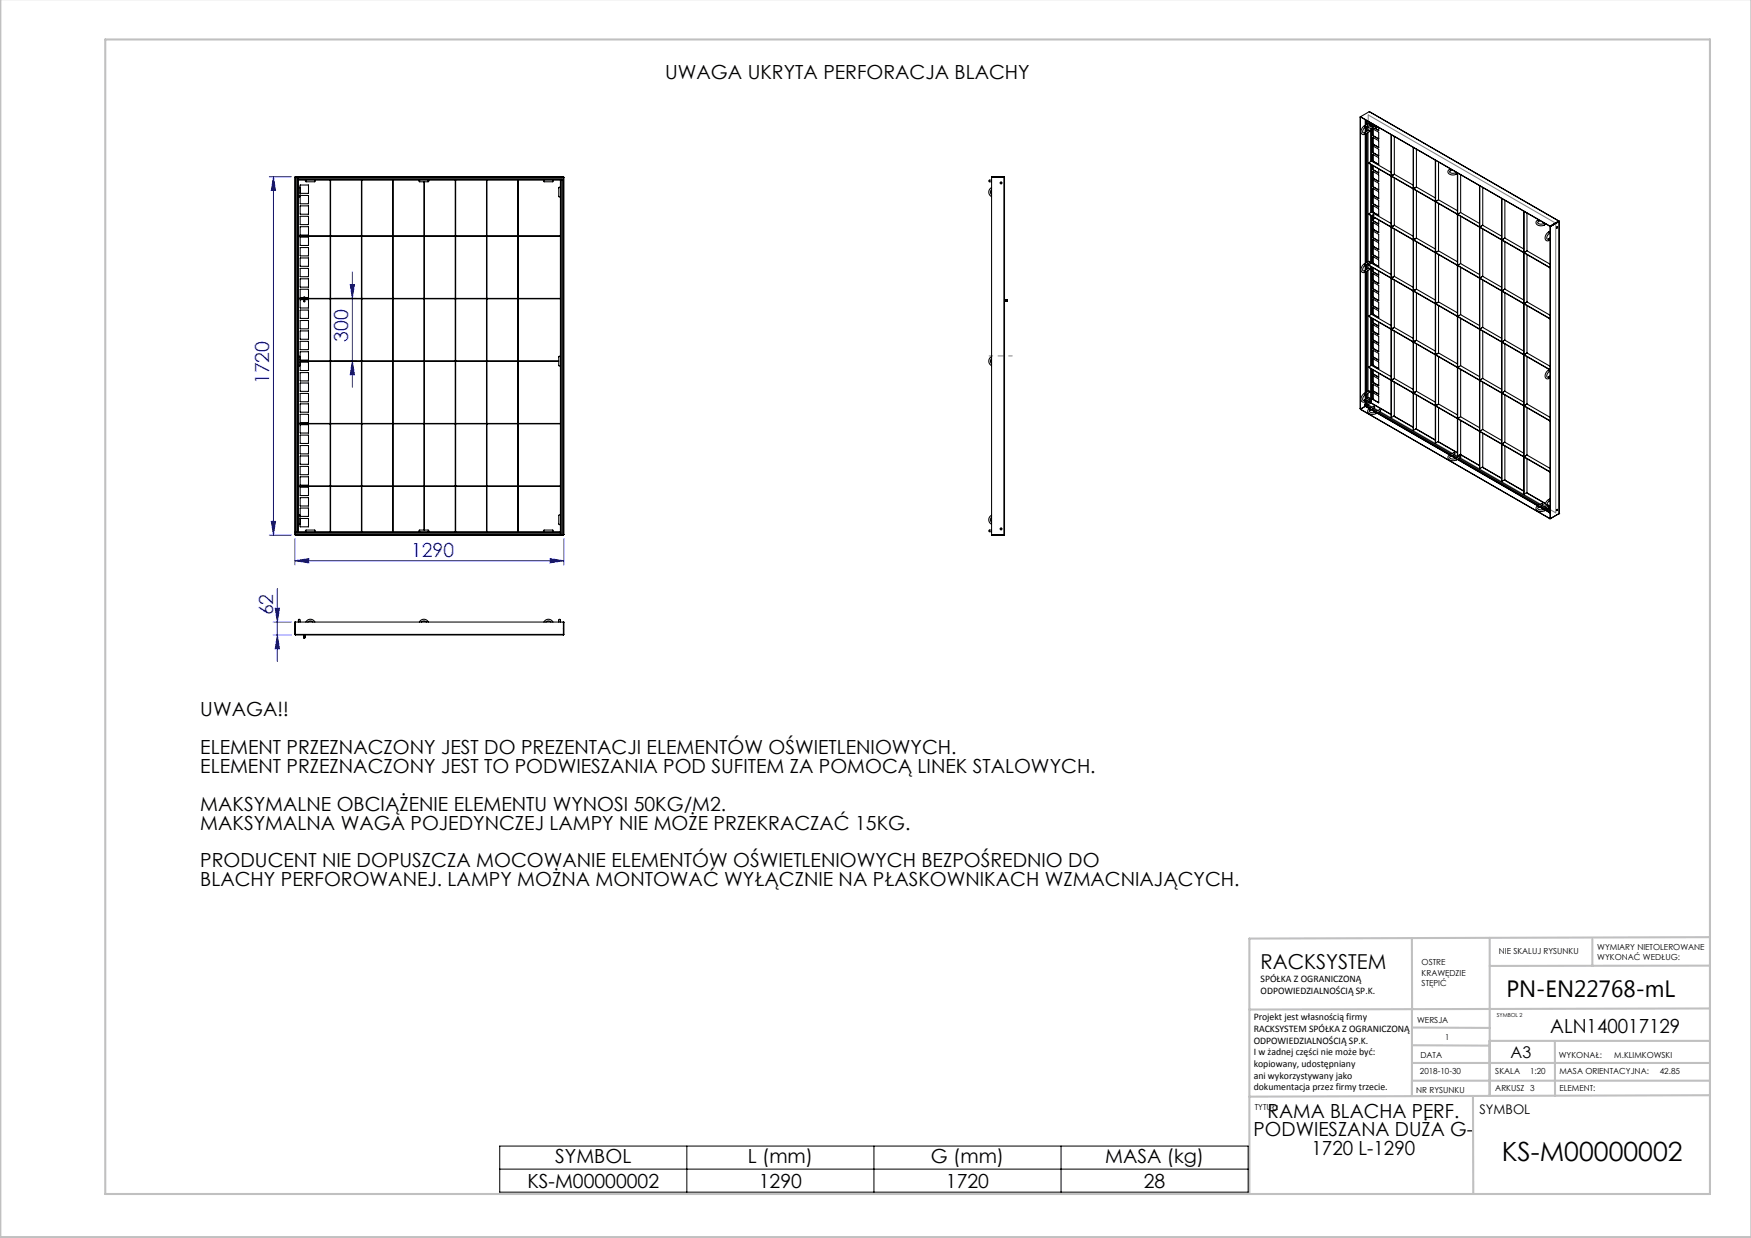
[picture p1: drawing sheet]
<svg xmlns="http://www.w3.org/2000/svg" width="420mm" height="297mm" viewBox="0 0 420 297" stroke-linecap="round" stroke-linejoin="round" font-family="sans-serif">
<g fill="none" stroke="#00f" stroke-width=".24">
<path d="M64.6 42.4h5.3M65.6 42.4l.5 3.3h-1zM65.6 42.4v86M80.2 71.6h5.3M84 68.3h1l-.5 3.3zM84.5 65.2v27.7M80.2 86.6h5.3M84.5 86.6l.5 3.3h-1zM64.6 128.4h5.3M65.1 125.1h1l-.5 3.3zM70.7 134.5l3.3-.5v1zM70.7 129.2v6.3"/>
<path d="M70.7 134.5h64.5M131.9 134l3.3 .5-3.3 .5zM135.2 129.2v6.3M65.5 152.3h4.4M65.5 149.2h4.4M66 145.9h1l-.5 3.3zM66.5 152.3l.5 3.3h-1zM66.5 141.2v17.5"/>
</g>
<path d="M242.8 85.4h-5.5" fill="none" stroke="#808080" stroke-width=".24" stroke-dasharray="15.2 1.3 1.3 1.3" stroke-dashoffset="14.4"/>
<g fill="none" stroke="#c0c0c0" stroke-width=".5">
<path d="M.1 -.1v296.9h419.9M25.2 9.5h385v276.9h-385zM338.7 225.2v37.8M357.3 225v37.9v-13.2M382 225.4v6.3M410.1 224.8l-110.4 .4v61.2M410.1 231.7h-52.8M338.7 259.3h71.5M338.7 255h71.5M338.7 250.8l18.6 .1M338.7 246.5l18.6 .1M357.3 249.7h52.9"/>
<path d="M373 249.7v13.2M410.1 241.9l-110.4 .3M353.3 262.9l.1 23.5M410.2 262.7l-110.5 .4"/>
</g>
<path d="M328.2 27.6l45 25.9v69.5l-45-25.9zM71.2 42.8h63.6v85.1h-63.6z" fill="none" stroke="#808080" stroke-width=".25"/>
<g fill="none" stroke="#000" stroke-width=".24">
<path d="M239.8 43.9h.1M240 43.9h.2M240.1 43.6h.1M240.1 43.8v.2M240.1 44.1v.1M240.4 43.9h.1M239.8 126.9h.1M240 126.9h.2M240.1 126.6h.1M240.1 126.8v.2M240.1 127.1v.1M240.4 126.9h.1"/>
<path d="M119.9 274.9h179.5v11.1h-179.5zM164.7 274.9v11.1M209.6 274.9v11.1M254.5 274.9v11.1M119.9 280.5h179.5"/>
</g>
<g fill="#00f">
<path d="M70.7 134.5l3.3-.5v1zM131.9 134l3.3 .5-3.3 .5z"/>
<path d="M65.1 125.1h1l-.5 3.3zM65.6 42.4l.5 3.3h-1zM66.5 152.3l.5 3.3h-1zM66 145.9h1l-.5 3.3z"/>
<path d="M84 68.3h1l-.5 3.3zM84.5 86.6l.5 3.3h-1z"/>
</g>
<g fill="none" stroke="#000" stroke-width=".25">
<path d="M326.3 28.1v69.9M326.3 28v.1M326.3 28l45.5 26.3M326.3 28.1h.1M326.4 28l-.1 70.1M326.4 28.1h-.1M326.4 28h.1M326.4 28v.1M326.4 28l45.4 26.2M327.3 30.2a1.24 1.24 0 0 0-.4 2.1l.6-.1M327.3 31.8l1-.6 .2 .1v.2l-1 .7M327.3 30.2l.2 .3"/>
<path d="M327.3 31.8l.2 .4M327.5 30.5a.8 .8 0 0 0-.4 1.4l.2-.1M327.5 28.7v1.4M327.5 30.5v1.2M327.5 32.2v31M327.5 28.8v1.2M327.5 32.1v31M327.8 28.9v1M327.8 30.4v1.1M327.8 32v31M328.1 30.2l-.6 .3M328.1 29.1v.6"/>
<path d="M328.1 30.2v1.2M328.1 31.8v31M328.3 39.1l5.4 3.1M328.3 39.1l5.3 3.1M328.3 39.1l.7-.4 4.7 2.7M328.3 29.6l-1 .6M328.3 29.6h.1M328.4 26.8h.1M328.4 26.8l45.5 26.2M328.4 26.8l-2.1 1.2M328.4 29.5a.76 .76 0 0 0-.2 1 .76 .76 0 0 0 .9 .4l1-.2M328.4 29.5l.2 .4"/>
<path d="M328.6 29.9a.34 .34 0 0 0-.1 .4 .34 .34 0 0 0 .5 .1l.9-.1M328.6 29.4l-.2 .1M328.8 29.7v.7M328.8 30.8v7.9M328.8 39.5v11.5M328.9 29.7v.7M328.9 30.8v7.9M328.9 39.5v11.5M329 29.6l-.4 .3M329.3 32.5v.1M329.3 34.5v.1M329.3 36.6h.1"/>
<path d="M329.3 38.6v.1M329.3 29.8v.6M329.3 30.9v1.6M329.3 33v1.5M329.3 35v1.6M329.3 37.1v1.5M329.3 39.7v1M329.3 30.9l1.4 .8v1.6M329.3 30.9h.1M329.3 33l1.4 .8v1.6M329.3 33h.1M329.3 35l1.4 .8v1.6"/>
<path d="M329.3 35h.1M329.3 37.1l1.4 .8v1.5M329.3 37.1h.1M329.3 32.6l1.4 .7M329.3 34.6l1.4 .8M329.3 36.6l1.4 .8M329.3 38.7l1.4 .8M329.3 30.4v.1M329.3 32.5h.1M329.3 34.5l.1 .1M329.3 38.6l.1 .1M329.3 39.8v.8"/>
<path d="M329.3 34.5h.1M329.3 38.6h.1M329.4 32.5l-.1 .1M329.4 32.5l1.3 .8M329.4 34.6h-.1M329.4 34.6l1.3 .7M329.4 36.6h-.1M329.4 36.6l1.3 .8M329.4 38.7h-.1M329.4 38.7l1.3 .7M329.8 30.8l.9 .5M329.9 30.3l.2 .4"/>
<path d="M330.1 30.2l-.2 .1M330.5 30.4l-.4 .3M330.7 31.3h.1M330.7 33.3h.1M330.7 35.4h.1M330.7 37.4h.1M330.7 39.4v.1M330.7 30.6v.7M333.7 32.3v67.9M334.4 32.7v9.1M339 35.4v67.8M339.7 35.8v9l-.6 .5 5.2 3"/>
<path d="M344.3 38.4v67.9M344.3 38.5v67.8M345.1 38.9v9M70.7 42.5h.1M70.7 42.5v85.7M70.9 42.5l-.1 85.7M70.9 42.4h.1M70.9 42.4v.1M70.9 42.5h.1M70.9 42.5h64.3M70.9 42.4h64.2M71 42.5v85.1"/>
<path d="M71.4 42.5v85.1M71.6 45.1a.27 .27 0 0 1 .4-.1 .27 .27 0 0 1 0 .4v.9a.7 .7 0 0 1-.3 1l-.1-.2M71.6 45.1v2M71.6 43v.2M71.6 42.5v.2M71.6 56.6h7.6M71.6 56.7h7.6M71.6 43.2h1.8M71.6 43h63.6M71.6 42.7h63.6M71.6 42.7v.3M71.6 43.2v1.9"/>
<path d="M71.6 47.1v38.5M72 44.4h2v2h-2zM72 46.9h2v2h-2zM72 49.4h.1M72 51.9h2v2h-2zM72 54.4h2v2h-2zM72 56.9h2v2h-2zM72 59.4h2v2h-2zM72 49.4h2v2h-2zM73.4 43.2a.27 .27 0 0 0-.1 .4 .27 .27 0 0 0 .5 0h.8a.7 .7 0 0 0 1-.2l-.2-.2M73.4 43.2h2M75.4 43.2h25.3"/>
<path d="M79.2 56.6v.1M79.2 43.2v84.4M79.3 43.2v84.4M79.3 56.6h7.4M79.3 56.7h7.4M79.3 56.6v.1M86.7 56.6v.1M86.7 43.2v84.4M86.8 43.2v84.4M86.8 56.6h7.4M86.8 56.7h7.4M86.8 56.6v.1"/>
<path d="M94.2 56.6v.1M94.2 43.2v84.4M94.3 43.2v84.4M94.3 56.6h7.4M94.3 56.7h7.4M94.3 56.6v.1M100.7 43.2a.27 .27 0 0 0-.1 .4 .27 .27 0 0 0 .4 0h.9a.7 .7 0 0 0 1-.2l-.2-.2M100.7 43.2h2M101.7 56.6v.1M101.7 43.6v83.6M101.8 43.6v83.6M101.8 56.6h7.4"/>
<path d="M101.8 56.7h7.4M102.7 43.2h27.8M109.2 43.2v84.4M109.3 43.2v84.4M109.3 56.6h7.4M109.3 56.7h7.4M116.7 43.2v84.4M116.8 43.2v84.4M116.8 56.6h7.4M116.8 56.7h7.4M124.2 43.2v84.4M124.3 43.2v84.4"/>
<path d="M124.3 56.6h10.1M124.3 56.7h10.1M130.5 43.2a.27 .27 0 0 0-.1 .4 .27 .27 0 0 0 .5 0h.8a.7 .7 0 0 0 1-.2l-.2-.2M130.5 43.2h2M132.5 43.2h1.9M134.4 45.1v2M134.4 45.1a.26 .26 0 0 0-.4-.1 .26 .26 0 0 0 0 .4v.9a.76 .76 0 0 0 .2 1l.2-.2M134.4 43.2h.2M134.4 43.2v1.9M134.4 47.1v38.5M134.6 43.2v85.1M134.6 43.2h.4"/>
<path d="M135 43.2h.2M135 43.2v85.1M135.1 42.4v.1M135.2 42.5h.1M135.2 42.5l-.1 85.9M135.2 42.5v85.7M237.8 45.5l-.2 .6 .2 .6M237.8 45a1.2 1.2 0 0 0-.6 1.1 1.2 1.2 0 0 0 .6 1.1M237.8 43.2a.34 .34 0 0 0-.4 0 .34 .34 0 0 0-.1 .4h.5M237.9 42.5h3M237.9 42.4v.1M237.9 42.4h2.9"/>
<path d="M239.4 42.5h.1M239.6 42.5h-.1M240.7 42.5h.1M240.8 42.4l.1 .1M240.8 42.4v86M240.9 42.5h-3.1v85.7h3.1M240.9 42.5v85.7M328.3 51.3l.8 .6M328.3 51.3l.8 .5M328.3 51.3l.7-.4 4.7 2.7M328.8 51.7v11.5M328.9 51.8v11.4"/>
<path d="M329.3 40.7h.1M329.3 42.7v.1M329.3 44.7v.1M329.3 46.8v.1M329.3 48.8v.1M329.3 50.9h.1M329.3 52.9v.1M329.3 55h.1M329.3 57v.1M329.3 59v.1M329.3 52.3v-.3l4.3 2.5M329.3 41.2v1.5"/>
<path d="M329.3 43.2v1.5M329.3 45.2v1.6M329.3 47.3v1.5M329.3 49.3v1.6M329.3 52.6v.3M329.3 53.4v1.6M329.3 55.4v1.6M329.3 57.5v1.5M329.3 59.5v1.6M329.3 41.1l1.4 .8v1.6M329.3 41.1v.1M329.3 43.2l1.4 .8v1.6"/>
<path d="M329.3 43.2h.1M329.3 45.2l1.4 .8v1.6M329.3 45.2h.1M329.3 47.3l1.4 .8v1.5M329.3 47.3h.1M329.3 49.3l1.4 .8v1.6M329.3 49.3h.1M329.3 53.4l1.4 .8v1.6M329.3 53.4h.1M329.3 55.4l1.4 .8v1.6M329.3 55.4h.1M329.3 57.5l1.4 .8v1.6"/>
<path d="M329.3 57.5h.1M329.3 59.5l1.4 .8v1.6M329.3 59.5h.1M329.3 40.7l1.4 .8M329.3 42.8l1.4 .7M329.3 44.8l1.4 .8M329.3 46.9l1.4 .7M329.3 48.9l1.4 .8M329.3 50.9l1.4 .8M329.3 53l1.4 .8M329.3 55l1.4 .8M329.3 57.1l1.4 .7"/>
<path d="M329.3 59.1l1.4 .8M329.3 51.9l4.3 2.5M329.3 40.6l.1 .1M329.3 42.7h.1M329.3 44.7l.1 .1M329.3 46.8h.1M329.3 48.8l.1 .1M329.3 50.8l.1 .1M329.3 52.9h.1M329.3 54.9l.1 .1M329.3 57h.1M329.3 59l.1 .1"/>
<path d="M329.3 44.7h.1M329.3 41.1v1.6M329.3 49.3v1.5M329.3 52v.3M329.3 53.4v1.5M329.3 59.5v1.5M329.3 40.6v.1M329.3 48.8h.1M329.3 50.8v.1M329.3 54.9v.1M329.3 59h.1M329.4 44.8h-.1"/>
<path d="M329.4 57l-.1 .1M329.4 40.7h-.1M329.4 40.7l1.3 .8M329.4 42.7l-.1 .1M329.4 42.7l1.3 .8M329.4 44.8l1.3 .7M329.4 46.8l-.1 .1M329.4 46.8l1.3 .8M329.4 48.9h-.1M329.4 48.9l1.3 .7M329.4 50.9h-.1M329.4 50.9l1.3 .8"/>
<path d="M329.4 52.9l-.1 .1M329.4 52.9l1.3 .8M329.4 55h-.1M329.4 55l1.3 .8M329.4 57l1.3 .8M329.4 59.1h-.1M329.4 59.1l1.3 .7M329.6 52.1a.19 .19 0 0 1-.3 .2 .2 .2 0 0 1 0-.4l.2-.3a.5 .5 0 0 0-.5 .3 .5 .5 0 0 0 .1 .6h.3l.4-.2M330.4 51.5h.1M330.5 51.4l.1 .2M330.5 51.4l-.1 .1M330.5 51.4l.1 .2-.2-.1"/>
<path d="M330.5 51.4h.1M330.7 41.5h.1M330.7 43.5h.1M330.7 45.6h.1M330.7 47.6h.1M330.7 49.6v.1M330.7 51.7h.1M330.7 53.7v.1M330.7 55.8h.1M330.7 57.8h.1M330.7 59.9h.1M330.7 40.5v1"/>
<path d="M330.7 52.8v.9M333.7 54.5h-.1M333.7 54.4h-.1M333.7 42.2h-.1M333.8 42.2l5.2 3M333.8 42.2l5.2 3.1M333.8 54.5l5.2 3.1M333.8 54.5l5.2 3M334.1 42h.1M334.1 54.2v.1M334.1 42l-.3 .2M334.1 54.2l-.3 .3"/>
<path d="M334.4 41.8l4.6 2.6M334.4 54l4.6 2.7M334.4 42.7v11.3M334.4 55v11.3l-.3 .2M334.4 54l-.3 .2M334.4 41.8l-.3 .2M339 45.2v.1M339 57.5v.1M339 45.3h.1M339 57.5h.1M339 45.2h.1M339.1 45.4l5.2 3"/>
<path d="M339.1 57.6l5.2 3M339.4 57.3h.1M339.7 44.9l4.6 2.6M339.7 57.1l4.6 2.6M339.7 45.8v11.3l-.6 .4 5.2 3M339.7 58v11.3l-.3 .2M344.3 48.3h.1M344.4 48.3l5.2 3.1M344.7 48.1v.1M344.7 48.1l-.3 .2M345 47.9l4.6 2.6M345.1 48.8v11.4"/>
<path d="M345.1 47.9l-.4 .2M347.7 40.6a.76 .76 0 0 0-.3 1 .76 .76 0 0 0 .9 .4l1-.2M347.7 40.6l.2 .4M347.9 41a.34 .34 0 0 0-.1 .4 .34 .34 0 0 0 .4 .2l.9-.2M347.9 40.5l-.2 .1M348.3 40.7l-.4 .3M349.1 41.4l.2 .4M349.3 41.3l-.2 .1M349.6 51.4h.1M349.6 41.6v67.8M349.6 51.3v.1M349.7 51.5l5.2 3"/>
<path d="M349.7 41.6l-.4 .2M350.3 51l4.6 2.6M350.4 41.9v9.1l-.7 .4 5.2 3M350.4 51.9v11.3l-.4 .2M354.9 54.4h.1M354.9 44.5l.1 67.9M354.9 54.5h.1M355 44.6v67.8M355 54.5l5.2 3M355 54.5l5.2 3.1M355.3 54.2v.1M355.3 54.2l-.3 .3"/>
<path d="M355.6 54l4.6 2.7M355.7 45v9M355.7 55v11.3l-.4 .2M355.7 54l-.4 .2M360.2 57.5h.1M360.2 47.6l.1 67.9M360.2 57.5v.1M360.3 47.6v67.9M360.3 57.6l5.2 3M360.6 57.3h.1M360.6 57.3l-.3 .2 5.2 3M360.9 57.1l4.6 2.6"/>
<path d="M361 58v11.3l-.4 .2M361 48.1v9M361 57.1l-.4 .2M365.5 50.7l.1 67.8M365.6 50.7v67.8M366.3 51.1v9.1M368.8 52.8a.76 .76 0 0 0-.3 1 .76 .76 0 0 0 1 .4l.9-.2M368.8 52.8l.2 .4M369 53.2a.34 .34 0 0 0-.1 .4 .34 .34 0 0 0 .5 .2l.8-.2M369 52.7l-.2 .1M369.4 52.9l-.4 .3M370.2 53.6l.2 .4"/>
<path d="M370.4 53.5l-.2 .1M370.8 53.7l-.4 .3M371.4 55.7a1.24 1.24 0 0 0-.3 2.1l.5-.1M371.4 55.7l.2 .3M371.4 57.3l.2 .4M371.6 56a.8 .8 0 0 0-.3 1.4l.1-.1M371.8 54.2h.1M371.8 54.3h.1M371.8 54.2v.1M371.8 55.5l-.4 .2M371.8 55.9l-.2 .1M371.8 57.1l-.4 .2"/>
<path d="M371.8 57.5l-.2 .2M371.8 54.4h.1M371.8 54.4v69.9M371.9 54.3l-.1 .1M371.9 54.3v.1M371.9 54.4l-.1 70M371.9 54.4h.1M372.4 53.9l.1 .1M372.5 54h-.1M372.5 53.9h.1M372.7 53.8h.1M373 53.6v.1"/>
<path d="M373.4 54.5h.2l-.2 .2zM373.5 54.4l-.1 .3M373.5 54.4l-.1 .3zM373.8 53.1h.1M373.9 53l.1 .1M373.9 53.1h.1M373.9 53l-2.1 1.2M373.9 53v.1M373.9 53.1l-2.1 1.2M373.9 53.1l-.1 .1M373.9 53.1l.1 .1M374 53.1v.1"/>
<path d="M374 53.1l-2.1 1.2M374 53.2l-2.1 1.2M374 53.2v70M374 53.1v70.1M71.6 71.7h1.3M71.6 71.6h1.3M72 71.3v-1.9h2v2h-.9M72 63.9h.1M72 71.4h.1M72 61.9h2v2l-2-.1zM72 64.4h2v2h-2zM72 66.9h2v2h-2z"/>
<path d="M72 74.4h.1M72 76.9h2v2h-2zM72 79.4h2v2h-2zM72 74.4h2v2h-2zM72 71.4h.9M72.9 71.9h-.9v2h2v-2h-.9M72.9 71.2l.2 .1-.1 1.1zM73.1 71.7h6.1M73.1 71.6h6.1M79.2 71.6v.1M79.3 71.7h7.4M79.3 71.6h7.4"/>
<path d="M79.3 71.6v.1M86.7 71.6v.1M86.8 71.7h7.4M86.8 71.6h7.4M86.8 71.6v.1M94.2 71.6v.1M94.3 71.7h7.4M94.3 71.6h7.4M94.3 71.6v.1M101.7 71.6v.1M101.8 71.7h7.4M101.8 71.6h7.4"/>
<path d="M109.3 71.7h7.4M109.3 71.6h7.4M116.8 71.7h7.4M116.8 71.6h7.4M124.3 71.7h10.1M124.3 71.6h10.1M240.9 72l.1 .2M240.9 72.2h.7M241 71.9v.3M241 71.9h.1M241 72.2h.1M241.1 71.9v.3"/>
<path d="M241.1 71.9h.1M241.1 71.9l.1 .3M241.2 72.2h.1M241.2 71.9v.3M241.2 71.9h.1M241.2 72v.2M241.2 71.9l.1 .3M241.3 71.9h.1M241.3 71.9v.3M241.3 72.2h.1M241.3 71.9l.1 .3M241.4 71.9v.3"/>
<path d="M241.4 71.9h.1M241.4 72.2h.1M241.4 71.9l.1 .3M241.5 72.2h.1M241.5 71.9h.1M241.5 72.2v-.3v.3M241.6 71.9v.3M241.6 71.9h.1M241.6 72.2h.1M241.6 71.9v.3v-.3h-.6v.3M327.3 63.3a1.24 1.24 0 0 0-.4 2.1l.6-.1M327.3 63.3l1-.6 .2 .1v.2l-1 .7"/>
<path d="M327.3 64.9l1-.6 .2 .1v.3l-1 .6M327.3 63.3l.2 .4M327.3 64.9l.2 .4M327.5 63.7a.8 .8 0 0 0-.4 1.3l.2-.1M327.5 63.6v1.2M327.5 65.3v28.9M327.5 65.2v29M327.8 63.5v1.1M327.8 65.1v29M328.1 63.3v1.2M328.1 64.9v29M328.3 63.6l5.3 3.1"/>
<path d="M328.3 75.8l5.3 3.2M328.3 75.8l5.3 3.1M328.3 75.8l.7-.4 4.7 2.7M328.3 63.6l5.4 3.1M328.3 63.6l.7-.4 4.7 2.7M328.8 64v11.5M328.8 76.2v11.5M328.9 64v11.4M328.9 76.2v11.5M329.3 61.1h.1M329.3 63.1v.1M329.3 65.2h.1"/>
<path d="M329.3 67.2v.1M329.3 69.2v.1M329.3 71.3h.1M329.3 73.3v.1M329.3 75.4h.1M329.3 77.4v.1M329.3 79.5h.1M329.3 61.6v1.5M329.3 64.2v1M329.3 65.7v1.5M329.3 67.7v1.5M329.3 69.7v1.6"/>
<path d="M329.3 71.8v1.5M329.3 73.8v1.6M329.3 76.5v.9M329.3 77.9v1.6M329.3 79.9v1.6M329.3 61.5l1.4 .9v1.5M329.3 61.5v.1M329.3 65.6l1.4 .8v1.6M329.3 65.6v.1M329.3 67.7l1.4 .8v1.6M329.3 67.7h.1M329.3 69.7l1.4 .8v1.6"/>
<path d="M329.3 69.7h.1M329.3 71.8l1.4 .8v1.5M329.3 71.8h.1M329.3 73.8l1.4 .8v1.6M329.3 73.8h.1M329.3 77.9l1.4 .8v1.6M329.3 77.9h.1M329.3 79.9l1.4 .8v1.6M329.3 79.9h.1M329.3 61.1l1.4 .8M329.3 63.2l1.4 .7M329.3 65.2l1.4 .8"/>
<path d="M329.3 67.3l1.4 .7M329.3 69.3l1.4 .8M329.3 71.3l1.4 .8M329.3 73.4l1.4 .8M329.3 75.4l1.4 .8M329.3 77.5l1.4 .7M329.3 79.5l1.4 .8M329.3 61l.1 .1M329.3 65.1l.1 .1M329.3 69.2l.1 .1M329.3 73.3l.1 .1M329.3 75.3l.1 .1"/>
<path d="M329.3 77.4h.1M329.3 79.4l.1 .1M329.3 69.2h.1M329.3 75.3v.1M329.3 63.1h.1M329.3 64.3v.8M329.3 65.6v1.6M329.3 73.8v1.5M329.3 77.9v1.5M329.3 61v.1M329.3 65.1v.1M329.3 67.2h.1"/>
<path d="M329.3 73.3h.1M329.3 79.4v.1M329.4 69.3h-.1M329.4 61.1h-.1M329.4 61.1l1.3 .8M329.4 65.2h-.1M329.4 65.2l1.3 .8M329.4 69.3l1.3 .7M329.4 71.3h-.1M329.4 71.3l1.3 .8M329.4 73.4h-.1M329.4 73.4l1.3 .7"/>
<path d="M329.4 75.4h-.1M329.4 75.4l1.3 .8M329.4 77.4l-.1 .1M329.4 77.4l1.3 .8M329.4 79.5h-.1M329.4 79.5l1.3 .7M330.7 63.9h.1M330.7 68h.1M330.7 61.9h.1M330.7 66h.1M330.7 70.1h.1M330.7 72.1h.1"/>
<path d="M330.7 74.1v.1M330.7 76.2h.1M330.7 78.2h.1M330.7 65v1M330.7 77.3v.9M333.7 66.7h-.1M333.7 79h-.1M333.7 78.9h-.1M333.8 66.7l5.2 3.1M333.8 79l5.2 3.1M333.8 79l5.2 3M333.8 66.7l5.2 3"/>
<path d="M334.1 66.5h.1M334.1 78.7v.1M334.1 78.7l-.3 .3M334.1 66.5l-.3 .2M334.4 78.5l4.6 2.7M334.4 66.3l4.6 2.6M334.4 67.2v11.3M334.4 79.5v11.3M334.4 78.5l-.3 .2M339 69.7v.1M339 69.8h.1M339 69.7h.1"/>
<path d="M339.1 69.9l5.2 3M339.4 69.5v.1M339.4 69.6l-.3 .2 5.2 3M339.7 69.4l4.6 2.6M339.7 70.3v11.3l-.3 .2M344.3 72.9h.1M344.3 60.6h.1M344.3 72.8h.1M344.4 60.6l5.2 3.1M344.4 72.8l5.2 3.1M344.4 72.8l5.2 3M344.4 60.6l5.2 3"/>
<path d="M344.7 60.4h.1M344.7 72.6v.1M344.7 72.6l-.3 .2M344.7 60.4l-.3 .2M345 72.4l4.6 2.6M345 60.2l4.6 2.6M345.1 61.1v11.3l-.4 .2M345.1 73.3v11.4M345.1 60.2l-.4 .2M349.6 63.6v.1M349.6 75.8v.1M349.6 63.7h.1"/>
<path d="M349.6 75.9h.1M349.6 75.8h.1M349.6 63.6h.1M349.7 76l5.2 3M349.7 63.7l5.2 3M350 63.4v.1M350 75.7h.1M350 63.4l-.3 .3 5.2 2.9M350 75.7l-.3 .2 5.2 3M350.3 75.5l4.6 2.6M350.3 63.2l4.6 2.7M350.4 76.4v11.3l-.7 .5 5.2 3"/>
<path d="M350.4 64.1v11.4l-.4 .2M354.9 79h.1M354.9 78.9h.1M354.9 66.7h.1M355 66.7l5.2 3.1M355 79l5.2 3.1M355 79l5.2 3M355 66.7l5.2 3M355.3 66.5h.1M355.3 78.7v.1M355.3 78.7l-.3 .3M355.3 66.5l-.3 .2"/>
<path d="M355.6 78.5l4.6 2.7M355.6 66.3l4.6 2.6M355.7 67.2v11.3M355.7 79.4v11.4M355.7 78.5l-.4 .2M360.2 69.8h.1M360.2 69.7h.1M360.3 69.9l5.2 3M360.6 69.5v.1M360.6 69.6l-.3 .2 5.2 3M360.9 69.4l4.6 2.6M361 70.3v11.3"/>
<path d="M365.5 60.5h.1M365.5 72.8h.1M365.5 72.9h.1M365.5 60.6h.1M365.6 60.7l6.2 3.6M365.6 72.9l6.2 3.6M365.9 60.4l-.3 .2 6.2 3.6M365.9 72.6l-.3 .2 6.2 3.6M365.9 60.4h.1M365.9 72.6v.1M366.2 60.2l5.6 3.2M366.2 72.4l5.6 3.2"/>
<path d="M366.3 61.1v11.3l-.4 .2M366.3 73.3v11.4M366.3 60.2l-.4 .2M71.6 85.6a.27 .27 0 0 1 .4-.1 .27 .27 0 0 1 0 .5v.8a.7 .7 0 0 1-.3 1l-.1-.2M71.6 85.6v2M71.6 87.6v36.1M72 86.7h7.2M72 86.6h7.2M72 96.4h.1M72 81.9h.1M72 84.4h2v2h-2zM72 86.9h2v2h-2z"/>
<path d="M72 89.4h.1M72 91.9h2v2h-2zM72 94.4h2v2l-2-.1zM72 96.9h2v2h-2zM72 99.4h2v2h-2zM72 81.9h2v2h-2zM72 89.4h2v2h-2zM79.2 86.6v.1M79.3 86.7h7.4M79.3 86.6h7.4M79.3 86.6v.1M86.7 86.6v.1"/>
<path d="M86.8 86.7h7.4M86.8 86.6h7.4M86.8 86.6v.1M94.2 86.6v.1M94.3 86.7h7.4M94.3 86.6h7.4M94.3 86.6v.1M101.7 86.6v.1M101.8 86.7h7.4M101.8 86.6h7.4M109.3 86.7h7.4M109.3 86.6h7.4"/>
<path d="M116.8 86.7h7.4M116.8 86.6h7.4M124.3 86.7h9.7M124.3 86.6h9.7M134.4 85.6v2M134.4 85.6a.26 .26 0 0 0-.4-.1 .26 .26 0 0 0 0 .5v.8a.76 .76 0 0 0 .2 1l.2-.2M134.4 87.6v36.1M237.8 86l-.2 .6 .2 .6M237.8 85.6a1.2 1.2 0 0 0-.6 1 1.2 1.2 0 0 0 .6 1.1M326.3 98v.1M326.3 98.1h.1M326.4 98.2h.1"/>
<path d="M326.4 98.1h.1M326.4 98.2l45.4 26.2M327.3 94.4a1.24 1.24 0 0 0-.4 2.1l.6-.1M327.3 94.4l1-.6 .2 .1v.2l-1 .6M327.3 96l1-.6 .2 .1v.2l-1 .7M327.3 94.4l.2 .3M327.3 96l.2 .4M327.4 97.4l1.1 .6M327.4 97.1v.3M327.4 97.1l1.4 .8M327.4 97.5l-1.1 .6M327.5 94.7a.8 .8 0 0 0-.4 1.4l.2-.1"/>
<path d="M327.5 96.9l-.1 .2M327.5 96.9v.1M327.5 94.7v1.2M327.5 96.3v.6M327.5 97.5l-1.1 .6M327.5 97l.3 .1M327.5 94.7v1.1M327.5 96.3v.7M327.8 97.1h.3M327.8 94.5v1.2M327.8 96.2v.9M328.1 97.1l.9 .6"/>
<path d="M328.1 94.4v1.1M328.1 96v1.1M328.3 88.1l5.4 3.1M328.3 88.1l5.3 3.1M328.3 88.1l.7-.5 4.7 2.8M328.4 96.4h.1M328.4 96.3v.1M328.4 98.1a.76 .76 0 0 0-.2 .9 .76 .76 0 0 0 .9 .4l1-.2M328.4 98.1l1.1-.7 .2 .2v.2l-1.1 .6M328.4 98.1l.2 .3M328.5 96.2l-.1 .2M328.6 98.4a.34 .34 0 0 0-.1 .5 .34 .34 0 0 0 .5 .1l.9-.1"/>
<path d="M328.8 96.7l-.7 .4M328.8 96.7l4.9 2.8M328.8 88.5v8.2M328.9 98.3l1 .6M328.9 96.6l4.8 2.8M328.9 88.5l-.1 8.2M328.9 98.2l1 .6M329.2 98.1l1 .6M329.3 81.5v.1M329.3 83.5v.1M329.3 85.6h.1M329.3 87.6v.1"/>
<path d="M329.3 89.7h.1M329.3 91.7v.1M329.3 95.8h.1M329.3 93.7v.1M329.3 82v1.5M329.3 84v1.6M329.3 86.1v1.5M329.3 88.7v1M329.3 90.1v1.6M329.3 92.2v1.5M329.3 94.2v1.6M329.3 82l1.4 .8v1.6"/>
<path d="M329.3 82h.1M329.3 84l1.4 .8v1.6M329.3 84h.1M329.3 86l1.4 .8v1.6M329.3 86v.1M329.3 90.1l1.4 .8v1.6M329.3 90.1h.1M329.3 94.2l1.4 .8v1.6M329.3 94.2h.1M329.3 92.2l1.4 .8v1.6M329.3 92.2h.1M329.3 81.6l1.4 .7"/>
<path d="M329.3 83.6l1.4 .8M329.3 85.6l1.4 .8M329.3 87.7l1.4 .8M329.3 89.7l1.4 .8M329.3 91.8l1.4 .7M329.3 95.8l1.4 .8M329.3 93.8l1.4 .8M329.3 81.5h.1M329.3 83.5l.1 .1M329.3 85.5l.1 .1M329.3 87.6h.1M329.3 89.6l.1 .1"/>
<path d="M329.3 91.7h.1M329.3 93.7l.1 .1M329.3 93.7h.1M329.3 84v1.5M329.3 88.7v.9M329.3 83.5h.1M329.3 85.5v.1M329.3 89.6v.1M329.4 81.5l-.1 .1M329.4 81.5l1.3 .8M329.4 83.6h-.1M329.4 83.6l1.3 .7"/>
<path d="M329.4 85.6h-.1M329.4 85.6l1.3 .8M329.4 87.6l-.1 .1M329.4 87.6l1.3 .8M329.4 89.7h-.1M329.4 89.7l1.3 .8M329.4 91.7l-.1 .1M329.4 91.7l1.3 .8M329.4 93.8h-.1M329.4 93.8l1.3 .7M329.4 95.8h-.1M329.4 95.8l1.3 .8"/>
<path d="M329.4 97.9l1.1 .6M329.9 98.9l1-.6 .2 .1v.2l-1 .6M329.9 98.9l.2 .3M330.3 99.1l17.4 10.1M330.3 99.1l17.5 10M330.6 98.9l17.4 10.1M330.7 80.3h.1M330.7 82.3h.1M330.7 84.4h.1M330.7 86.4h.1M330.7 88.4v.1M330.7 90.5h.1"/>
<path d="M330.7 92.5h.1M330.7 96.6h.1M330.7 94.6h.1M330.7 89.5v1M330.9 98.8l17.4 10M333.7 91.1l-.1 .1M333.8 91.2l5.2 3.1M333.8 91.2l5.2 3M334.1 91h.1M334.1 91l-.3 .2M334.3 99.8l4.7 2.7M334.4 99.8l4.6 2.7"/>
<path d="M334.4 90.8l4.6 2.6M334.4 91.7v8.1l-.7 .4M334.4 90.8l-.3 .2M339 82v.1M339 94.2v.1M339 94.3h.1M339 82h.1M339 94.2h.1M339.1 94.4l5.2 3M339.1 82.1l5.2 3M339.4 81.8h.1M339.4 81.8l-.3 .2 5.2 3"/>
<path d="M339.7 81.6l4.6 2.6M339.7 93.9l4.6 2.6M339.7 82.5v11.3l-.6 .5 5.2 3M339.7 94.8v8l-.7 .4M344.3 85.1h.1M344.3 85h.1M344.3 97.3h.1M344.4 85.1l5.2 3.1M344.4 97.3l5.2 3.1M344.4 85.1l5.2 3M344.4 97.3l5.2 3M344.7 84.9h.1"/>
<path d="M344.7 97.1h.1M344.7 84.9l-.3 .2M344.7 97.1l-.3 .2M345 84.7l4.6 2.6M345 96.9l4.6 2.6M345.1 84.7l-.4 .2M345.1 85.6v11.3M345.1 97.8v8.1l-.8 .4M345.1 96.9l-.4 .2M349.6 88.1v.1M349.6 88.2h.1M349.6 88.1h.1"/>
<path d="M349.7 88.2l5.2 3M350.3 87.7l4.6 2.6M350.3 100l4.6 2.6M350.4 88.6v11.4l-.7 .4 5.2 3M354.9 91.1v.1M355 91.2l5.2 3.1M355 91.2l5.2 3M355.3 91h.1M355.3 91l-.3 .2M355.6 90.8l4.6 2.6M355.7 91.7v11.3M355.7 90.8l-.4 .2"/>
<path d="M360.2 82v.1M360.2 94.2h.1M360.2 82h.1M360.3 94.4l5.2 3M360.3 82.1l5.2 3M360.6 81.8h.1M360.6 81.8l-.3 .2 5.2 3M360.9 93.9l4.6 2.6M360.9 81.6l4.6 2.6M361 81.6l-.4 .2M361 82.5v11.3M361 94.8v11.3"/>
<path d="M361 93.8l-.7 .5 5.2 3M365.5 85.1h.1M365.5 97.3h.1M365.5 85h.1M365.6 97.4l6.2 3.6M365.6 85.2l6 3.5M365.9 84.9l-.3 .2 6.1 3.5M365.9 97.1l-.3 .2 6.2 3.6M365.9 84.9h.1M365.9 97.1h.1M366.2 96.9l5.6 3.2M366.2 84.7l5.6 3.2"/>
<path d="M366.3 85.6v11.3M366.3 97.8v11.3M366.3 84.7l-.4 .2M366.3 96.9l-.4 .2M371.4 88.8a1.24 1.24 0 0 0-.3 2.1l.5-.1M371.4 88.8l.2 .3M371.4 90.4l.2 .4M371.6 89.1a.8 .8 0 0 0-.3 1.4l.1-.1M371.8 88.6l-.4 .2M371.8 89l-.2 .1M371.8 90.2l-.4 .2M371.8 90.7l-.2 .1"/>
<path d="M71.6 101.6h7.6M71.6 101.7h7.6M71.6 116.6h7.6M71.6 116.7h7.6M72 103.9h.1M72 101.9h2v2l-2-.1zM72 104.4h2v2h-2zM72 106.9h2v2h-2zM72 119.4h2v2h-2zM72 109.4h2v2h-2zM72 111.9h2v2h-2zM72 114.4h.1"/>
<path d="M72 116.9h2v2h-2zM72 114.4h2v2h-2zM79.2 101.6v.1M79.2 116.6v.1M79.3 101.6h7.4M79.3 101.7h7.4M79.3 116.6h7.4M79.3 116.7h7.4M79.3 101.6v.1M79.3 116.6v.1M86.7 101.6v.1M86.7 116.6v.1"/>
<path d="M86.8 101.6h7.4M86.8 101.7h7.4M86.8 116.6h7.4M86.8 116.7h7.4M86.8 101.6v.1M86.8 116.6v.1M94.2 101.6v.1M94.2 116.6v.1M94.3 101.6h7.4M94.3 101.7h7.4M94.3 116.6h7.4M94.3 116.7h7.4"/>
<path d="M94.3 101.6v.1M94.3 116.6v.1M101.7 101.6v.1M101.7 116.6v.1M101.8 101.6h7.4M101.8 101.7h7.4M101.8 116.6h7.4M101.8 116.7h7.4M109.3 101.6h7.4M109.3 101.7h7.4M109.3 116.6h7.4M109.3 116.7h7.4"/>
<path d="M116.8 101.6h7.4M116.8 101.7h7.4M116.8 116.6h7.4M116.8 116.7h7.4M124.3 101.6h10.1M124.3 101.7h10.1M124.3 116.6h10.1M124.3 116.7h10.1M339.6 102.9l4.7 2.7M339.7 102.9l4.6 2.6M344.9 106l4.7 2.7M345 105.9l4.6 2.7"/>
<path d="M347.7 109.2a.76 .76 0 0 0-.3 .9 .76 .76 0 0 0 .9 .4l1-.2M347.7 109.2l1.1-.6 .1 .1 .1 .2-1.1 .6M347.7 109.2l.2 .3M347.9 109.5a.34 .34 0 0 0-.1 .5 .34 .34 0 0 0 .4 .1l.9-.1M348.1 109.4l1 .6M348.2 109.4l1 .5M348.4 109.2l1 .6M348.7 109.1l1 .5M349.1 110l1.1-.6 .2 .1v.2l-1.1 .6M349.1 110l.2 .3M349.5 110.2l19.3 11.2M349.6 100.3v.1"/>
<path d="M349.6 100.4h.1M349.6 100.3h.1M349.6 110.2l19.3 11.1M349.7 100.5l5.2 3M349.8 110l19.3 11.2M350.1 109.9l19.3 11.1M350.2 109l4.7 2.7M350.3 109l4.6 2.7M350.4 100.9v8l-.8 .5M354.9 103.5h.1M354.9 103.4h.1M355 103.5l5.2 3"/>
<path d="M355.3 103.2v.1M355.3 103.2l-.3 .3M355.5 112.1l4.7 2.7M355.6 112.1l4.6 2.6M355.6 103l4.6 2.7M355.7 103.9v8.1l-.7 .4M355.7 103l-.4 .2M360.2 106.5h.1M360.3 106.6l5.2 3M360.6 106.3h.1M360.6 106.3l-.3 .2 5.2 3M360.8 115.2l4.7 2.6"/>
<path d="M360.9 115.1l4.6 2.7M360.9 106.1l4.6 2.6M361 107v8.1l-.7 .4M361 106.1l-.4 .2M365.5 109.5h.1M365.5 109.6h.1M365.6 109.7l6.2 3.6M365.9 109.4h.1M365.9 109.4l-.3 .2 6.2 3.6M366.1 118.2l4.6 2.6M366.2 118.2l4.5 2.6M366.2 109.2l5.6 3.2"/>
<path d="M366.3 110.1v8l-.7 .4M366.3 109.1l-.4 .3M371.4 119.9a1.24 1.24 0 0 0-.3 2.1l.5-.2M371.4 119.9l.2 .3M371.8 119.6l-.4 .3M70.7 128.2l.1 .1M70.7 128.2h.1M70.8 128.3h64.3M70.8 127.6h.2M70.8 128.2v.1M70.8 128.1h63.6M70.8 127.8h63.6"/>
<path d="M70.9 128.3h.1M70.9 128.3v.1M70.9 128.4h.1M70.9 128.4h64.2M71 127.6h.4M71.4 127.6h.2M71.6 123.7a.27 .27 0 0 1 .4-.1 .27 .27 0 0 1 0 .4v.9a.7 .7 0 0 1-.3 1l-.1-.2M71.6 123.7v2M71.6 125.7v1.9M71.6 127.6h1.8M72 121.9h.1M72 124.4h2v2h-2z"/>
<path d="M72 121.9h2v2h-2zM73.4 127.6h2M73.4 127.6a.26 .26 0 0 1-.1-.4 .26 .26 0 0 1 .5 0h.8a.76 .76 0 0 1 1 .2l-.2 .2M75.4 127.6h25.3M100.7 127.6h2M100.7 127.6a.26 .26 0 0 1-.1-.4 .26 .26 0 0 1 .4 0h.9a.76 .76 0 0 1 1 .2l-.2 .2M102.7 127.6h27.8M130.5 127.6h2M130.5 127.6a.26 .26 0 0 1-.1-.4 .26 .26 0 0 1 .5 0h.8a.76 .76 0 0 1 1 .2l-.2 .2M132.5 127.6h1.9M134.4 123.7v2M134.4 123.7a.26 .26 0 0 0-.4-.1 .26 .26 0 0 0 0 .4v.9a.76 .76 0 0 0 .2 1l.2-.2"/>
<path d="M134.4 128.1v.2M134.4 127.6v.2M134.4 125.7v1.9M134.4 127.8v.3M135.1 128.3h.1M135.1 128.3v.1M135.2 128.3h.1M135.2 128.2h.1M237.8 124.1l-.2 .6 .2 .6M237.8 123.6a1.2 1.2 0 0 0-.6 1.1 1.2 1.2 0 0 0 .6 1.1M237.8 127.2a.34 .34 0 0 0-.4-.1 .34 .34 0 0 0-.1 .5h.5M237.9 128.3h1.7"/>
<path d="M237.9 128.3v.1M237.9 128.4h2.9M239.4 128.3h.1M239.6 128.3h1.1M239.6 128.3h.1M240.7 128.3h.1M240.9 128.3h-.2M240.9 128.2l-.1 .2M368.8 121.4a.76 .76 0 0 0-.3 .9 .76 .76 0 0 0 1 .4l.9-.2M368.8 121.4l1.1-.6 .2 .1v.2l-1.1 .6M368.8 121.4l.2 .3M369 121.7a.34 .34 0 0 0-.1 .5 .34 .34 0 0 0 .5 .1l.8-.1"/>
<path d="M369.2 121.6l1 .6M369.3 121.6l1 .5M369.5 121.4l1.1 .6M369.8 121.2l1 .6-.6 .4M370.2 122.2l.2 .3M370.6 122.4l1.2 .7M370.7 122.4l1.1 .6M371 122.2l.8 .5M371 121l.6 .4M371 121l.7 .3M371.2 122.1l.6 .3M371.4 121.5l.2 .3"/>
<path d="M371.5 121.9l-1.1 .6M371.5 121.9h.1M371.6 120.2a.8 .8 0 0 0-.3 1.4l.1-.1M371.8 124.4h.1M371.8 124.3l.1 .1M371.8 124.3v.1M371.8 120.1l-.2 .1M371.8 121.3l-.4 .2M371.8 121.7l-.2 .1M373.4 122.2l.2 .1-.2 .2zM373.5 122.2l-.1 .2M373.5 122.2l-.1 .3z"/>
<path d="M373.9 123.3h.1M374 123.2l-2.2 1.2M70.7 152.2l.2 .1M70.7 149.3h.1M70.7 149.3v2.9M70.7 152.2h64.5M70.7 149.2h.1M70.8 152.1v.1M70.8 149.3v1.7M70.8 152.2l.1 .1M70.8 149.2h.1M70.8 151v1.1"/>
<path d="M70.8 152.2h.1M70.8 150.8h.1M70.8 152.1h.1M70.8 151h.1M70.9 149.3v3M70.9 149.2h.1M70.9 152.3h64.2M70.9 149.2l64.2 .1M71.6 149.2a.34 .34 0 0 1-.1-.4 .34 .34 0 0 1 .5-.1v.5M72.9 152.3v.7M72.9 152.4h.1M72.9 152.6h.1"/>
<path d="M72.9 153h.1M72.9 152.7h.1M72.9 152.8h.1M72.9 152.9h.1M72.9 152.5h.1M73 152.7h-.1M73.1 152.5l-.2 .1M73.1 152.6h-.2M73.1 153h.1M73.1 152.6h.1M73.1 152.5h.1M73.1 152.9h-.2"/>
<path d="M73.1 152.4h.1M73.1 152.3v.1M73.1 152.9h.1M73.1 152.7h.1M73.1 152.8h.1M73.1 153h-.2M73.1 152.7l-.2 .1M73.1 152.5h-.2M73.1 152.4l-.2 .1M73.1 152.9l-.2 .1M73.1 152.8h-.2M73.1 152.4h-.2"/>
<path d="M73.1 152.3l-.2 .1M73.1 152.6l-.2 .1M73.1 152.7l-.1 .1M73.1 152.8l-.2 .1M73.1 152.3v.7M73.4 149.2a1.2 1.2 0 0 1 1-.6 1.2 1.2 0 0 1 1.1 .6M73.8 149.2l.6-.2 .6 .2M100.6 149.2a1.2 1.2 0 0 1 1.1-.6 1.2 1.2 0 0 1 1.1 .6M101.1 149.2l.5-.2 .7 .2M130.5 149.2a1.2 1.2 0 0 1 1-.6 1.2 1.2 0 0 1 1.1 .6M130.9 149.2l.6-.2 .6 .2M134 149.2a.34 .34 0 0 1 0-.4 .34 .34 0 0 1 .4-.1v.5"/>
<path d="M135.1 150.8l.1 .2M135.1 152.2v.1M135.1 150.8h.1M135.2 152.1l-.1 .1M135.2 152.2l-.1 .1M135.2 149.3h.1M135.2 149.3l-.1 2.9M135.2 149.2h.1M135.2 149.3v2.9"/>
<circle cx="240.1" cy="43.9" r=".18"/>
<circle cx="328.5" cy="96.4" r=".15"/>
<circle cx="240.1" cy="126.9" r=".17"/>
</g>
<text font-size="6.3" x="360.2" y="278.5">KS-M00000002</text>
<text font-size="5.6" x="361.3" y="239.1">PN-EN22768-mL</text>
<text font-size="4.9" x="302.4" y="232.4">RACKSYSTEM</text>
<g font-size="4.7">
<text x="159.6" y="19">UWAGA UKRYTA PERFORACJA BLACHY</text>
<text x="48" y="171.9">UWAGA!!</text>
<text x="48" y="180.9">ELEMENT PRZEZNACZONY JEST DO PREZENTACJI ELEMENTÓW OŚWIETLENIOWYCH.</text>
<text x="48" y="185.4">ELEMENT PRZEZNACZONY JEST TO PODWIESZANIA POD SUFITEM ZA POMOCĄ LINEK STALOWYCH.</text>
<text x="48" y="194.5">MAKSYMALNE OBCIĄŻENIE ELEMENTU WYNOSI 50KG/M2.</text>
<text x="48" y="199">MAKSYMALNA WAGA POJEDYNCZEJ LAMPY NIE MOŻE PRZEKRACZAĆ 15KG.</text>
<text x="48" y="208.1">PRODUCENT NIE DOPUSZCZA MOCOWANIE ELEMENTÓW OŚWIETLENIOWYCH BEZPOŚREDNIO DO</text>
<text x="48" y="212.6">BLACHY PERFOROWANEJ. LAMPY MOŻNA MONTOWAĆ WYŁĄCZNIE NA PŁASKOWNIKACH WZMACNIAJĄCYCH.</text>
<text x="371.8" y="247.8">ALN140017129</text>
<text x="304" y="268.1">RAMA BLACHA PERF.</text>
<text x="300.7" y="272.6">PODWIESZANA DUŻA G-</text>
<text x="133.2" y="279">SYMBOL</text>
<text x="179.4" y="279">L (mm)</text>
<text x="223.3" y="279">G (mm)</text>
<text x="265.1" y="279">MASA (kg)</text>
<text x="314.6" y="277.1">1720 L-1290</text>
<text x="126.5" y="284.9">KS-M00000002</text>
<text x="182" y="284.9">1290</text>
<text x="226.9" y="284.9">1720</text>
<text x="274.4" y="284.9">28</text>
</g>
<g font-size="4.7" fill="#00f">
<text x="83.5" y="82" transform="rotate(-90 83.5 82)">300</text>
<text x="64.6" y="92.1" transform="rotate(-90 64.6 92.1)">1720</text>
<text x="98.6" y="133.5">1290</text>
<text x="65.5" y="147.6" transform="rotate(-90 65.5 147.6)">62</text>
</g>
<text font-size="3.9" x="362.3" y="253.8">A3</text>
<text font-size="3.2" x="354.9" y="267.2">SYMBOL</text>
<g font-size="2.4">
<text x="302.4" y="235.6">SPÓŁKA Z OGRANICZONĄ</text>
<text x="302.4" y="238.4">ODPOWIEDZIALNOŚCIĄ SP.K.</text>
<text x="300.7" y="244.7">Projekt jest własnością firmy</text>
<text x="300.7" y="247.5">RACKSYSTEM SPÓŁKA Z OGRANICZONĄ</text>
<text x="300.7" y="250.3">ODPOWIEDZIALNOŚCIĄ SP.K.</text>
<text x="300.7" y="253.1">I w żadnej części nie może być:</text>
<text x="300.7" y="256">kopiowany, udostępniany</text>
<text x="300.7" y="258.8">ani wykorzystywany jako</text>
<text x="300.7" y="261.6">dokumentacja przez firmy trzecie.</text>
</g>
<g font-size="2">
<text x="383.1" y="227.9">WYMIARY NIETOLEROWANE</text>
<text x="341" y="231.6">OSTRE</text>
<text x="359.5" y="228.9">NIE SKALUJ RYSUNKU</text>
<text x="383.1" y="230.4">WYKONAĆ WEDŁUG:</text>
<text x="341" y="234.1">KRAWĘDZIE</text>
<text x="341" y="236.6">STĘPIĆ</text>
<text x="339.9" y="245.4">WERSJA</text>
<text x="346.6" y="249.5">1</text>
<text x="340.6" y="257.7">2018-10-30</text>
<text x="340.7" y="253.8">DATA</text>
<text x="358.7" y="257.7">SKALA</text>
<text x="367" y="257.7">1:20</text>
<text x="373.9" y="253.8">WYKONAŁ:</text>
<text x="374.1" y="257.7">MASA ORIENTACYJNA:</text>
<text x="387.2" y="253.8">M.KLIMKOWSKI</text>
<text x="398.1" y="257.7">42.85</text>
<text x="339.7" y="262.3">NR RYSUNKU</text>
<text x="358.7" y="261.7">ARKUSZ 3</text>
<text x="374.1" y="261.7">ELEMENT:</text>
<text x="301" y="266.4">TYTUŁ:</text>
</g>
<text font-size="1.3" x="359" y="244">SYMBOL 2</text>
</svg>
